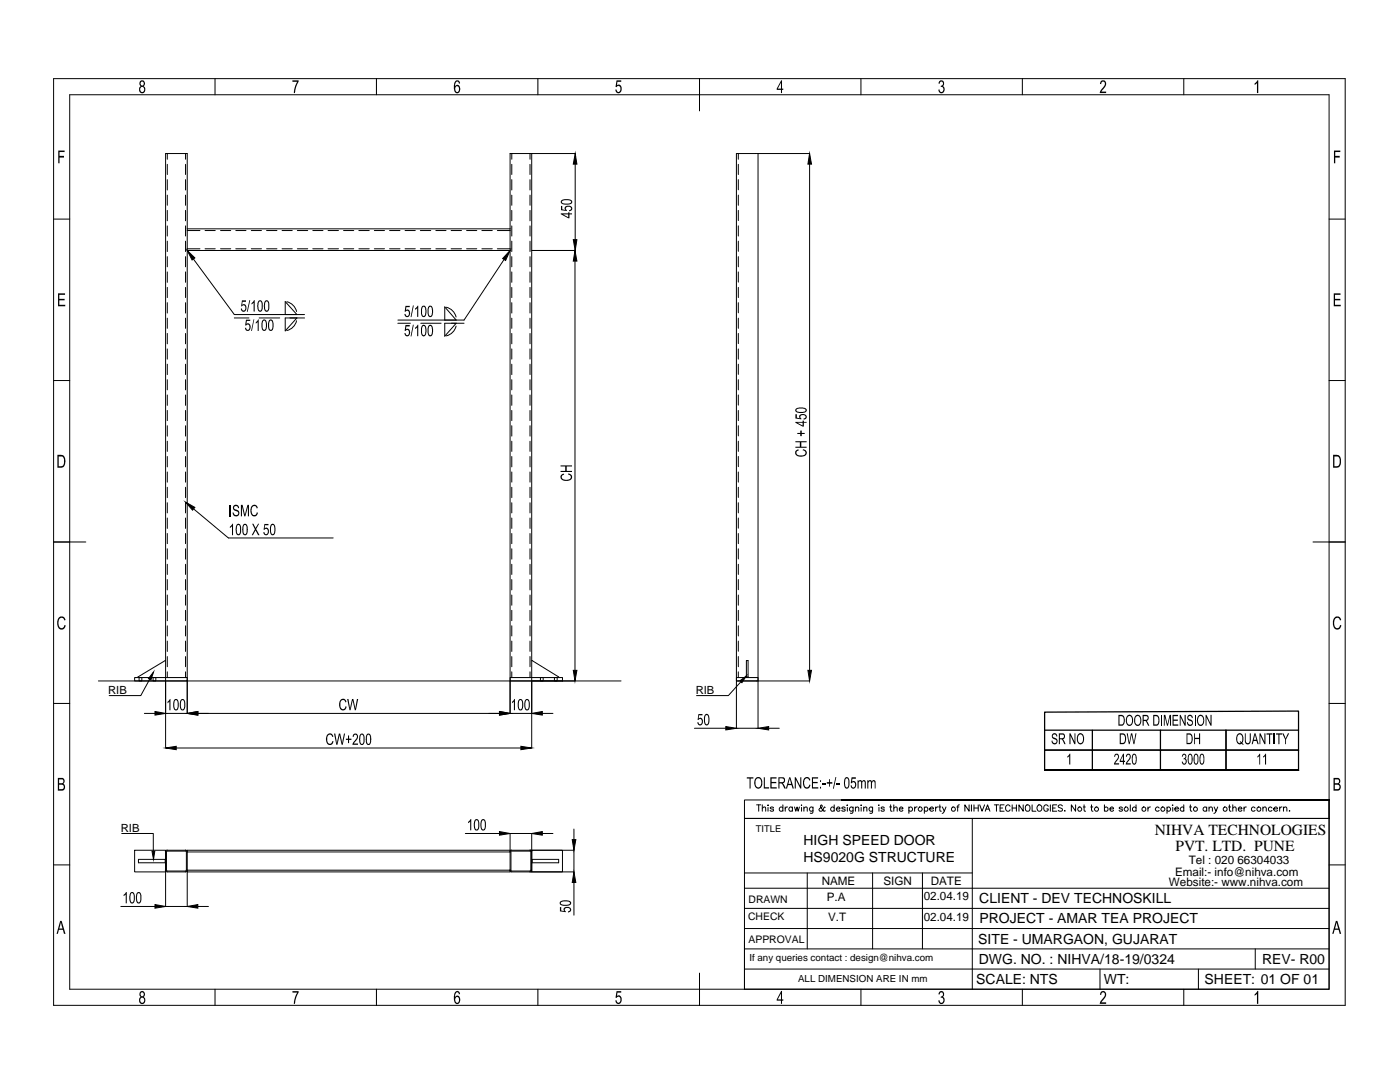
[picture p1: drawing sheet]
<svg xmlns="http://www.w3.org/2000/svg" width="279mm" height="216mm" viewBox="0 0 279 216" stroke-linecap="round" stroke-linejoin="round" font-family="sans-serif">
<!-- layer: 0 -->
<g fill="none" stroke="#000" stroke-width=".2">
<path d="M10.7 15.7h257.8v184.9h-257.8zM13.9 18.9h251.3v178.5h-251.3zM42.9 15.7v3.2M75.1 15.7v3.2M107.3 15.7v3.2M139.6 15.7v6.4M171.8 15.7v3.2M204 15.7v3.2M236.2 15.7v3.2M33.4 30.6v1.2M33.4 32.8v2M33.4 35.8v2.1"/>
<path d="M33.4 38.9v2.1M37 30.6v1.2M37 32.8v2M37 35.8v2.1M37 38.9v2.1M102.1 30.6v1.2M102.1 32.8v2M102.1 35.8v2.1M102.1 38.9v2.1M105.8 30.6v1.2M105.8 32.8v2M105.8 35.8v2.1"/>
<path d="M105.8 38.9v2.1M106.1 30.6v118.7M114.8 30.6h-13v111.8h4.3M114.8 32.8v15M147.3 30.6v1.2M147.3 32.8v2M147.3 35.8v2.1M147.3 38.9v2.1M151.3 30.6v114.7h-4.3v-114.7h14.6M161.6 32.8v101M10.7 43.7h3.2M33.4 42v2.1"/>
<path d="M33.4 45.1v2M33.4 48.1v2.1M33.4 51.2v2M33.4 54.3v2M33.4 57.3v2.1M37 42v2.1M37 45.1v2M37 48.1v2.1M37 51.2v2M37 54.3v2M37 57.3v2.1M37.4 49.6h2.5"/>
<path d="M37.4 50h64.4M37.4 46h2.5M37.4 45.7h64.4M38.6 51.7l8.2 11.1h14M40.9 49.6h2.1M40.9 46h2.1M44 49.6h2M44 46h2M47.1 49.6h2M47.1 46h2M50.2 49.6h2M50.2 46h2"/>
<path d="M53.2 49.6h2.1M53.2 46h2.1M56.3 49.6h2M56.3 46h2M59.3 49.6h2.1M59.3 46h2.1M62.4 49.6h2.1M62.4 46h2.1M65.5 49.6h2M65.5 46h2M68.6 49.6h2M68.6 46h2"/>
<path d="M71.6 49.6h2.1M71.6 46h2.1M74.7 49.6h2M74.7 46h2M77.8 49.6h2M77.8 46h2M80.8 49.6h2.1M80.8 46h2.1M83.9 49.6h2.1M83.9 46h2.1M87 49.6h2M87 46h2"/>
<path d="M90 49.6h2.1M90 46h2.1M93.1 49.6h2.1M93.1 46h2.1M96.2 49.6h2M96.2 46h2M99.3 49.6h2.5M99.3 46h2.5M100.6 51.8l-8 12.1h-13.2M102.1 42v2.1M102.1 45.1v2M102.1 48.1v2.1"/>
<path d="M102.1 51.2v2M102.1 54.3v2M102.1 57.3v2.1M105.8 42v2.1M105.8 45.1v2M105.8 48.1v2.1M105.8 51.2v2M105.8 54.3v2M105.8 57.3v2.1M106.2 50h8.6M114.8 52.1v81.7M147.3 42v2"/>
<path d="M147.3 45.1v2M147.3 48.1v2.1M147.3 51.2v2M147.3 54.3v2M147.3 57.3v2.1M265.2 43.7h3.3M10.7 75.9h3.2M33.4 60.4v2.1M33.4 63.5v2M33.4 66.5v2.1M33.4 69.6v2.1M33.4 72.7v2"/>
<path d="M33.4 75.8v2M33.4 78.8v2.1M37 60.4v2.1M37 63.5v2M37 66.5v2.1M37 69.6v2.1M37 72.7v2M37 75.8v2M37 78.8v2.1M46.8 63.4h2.9M51.7 63.4h4.1M56.9 62.8v-2.6l2.4 2.6"/>
<path d="M57.2 60.2a2.6 2.6 0 0 1 2 2M59.2 64a2.6 2.6 0 0 1-2 2M59.3 63.4l-2.4 2.6v-2.6h3.9M79.4 64.5h2.5M84 64.5h4M88.8 63.9v-2.7l2.2 2.7M89.1 61.3a2.6 2.6 0 0 1 1.9 2M91 65.1a2.6 2.6 0 0 1-1.9 1.9M91 64.5l-2.2 2.6v-2.6h3.8M102.1 60.4v2.1M102.1 63.5v2M102.1 66.5v2.1"/>
<path d="M102.1 69.6v2.1M102.1 72.7v2M102.1 75.8v2M102.1 78.8v2.1M105.8 60.4v2.1M105.8 63.5v2M105.8 66.5v2.1M105.8 69.6v2.1M105.8 72.7v2M105.8 75.8v2M105.8 78.8v2.1M147.3 60.4v2"/>
<path d="M147.3 63.5v2M147.3 66.5v2.1M147.3 69.6v2.1M147.3 72.7v2M147.3 75.8v2M147.3 78.8v2M265.2 75.9h3.3M33.4 81.9v2M33.4 84.9v2.1M33.4 88v2.1M33.4 91.1v2.1M33.4 94.2v2"/>
<path d="M33.4 97.2v2.1M37 81.9v2M37 84.9v2.1M37 88v2.1M37 91.1v2.1M37 94.2v2M37 97.2v2.1M102.1 81.9v2M102.1 84.9v2.1M102.1 88v2.1M102.1 91.1v2.1M102.1 94.2v2"/>
<path d="M102.1 97.2v2.1M105.8 81.9v2M105.8 84.9v2.1M105.8 88v2.1M105.8 91.1v2.1M105.8 94.2v2M105.8 97.2v2.1M147.3 81.9v2M147.3 84.9v2.1M147.3 88v2.1M147.3 91.1v2M147.3 94.2v2"/>
<path d="M147.3 97.2v2.1M10.7 108.1h6.4M33.4 100.3v2M33.4 103.4v2M33.4 106.5v2M33.4 109.5v2.1M33.4 112.6v2M33.4 115.6v2.1M33.4 118.7v2.1M37 100.3v2M37 103.4v2M37 106.5v2"/>
<path d="M37 109.5v2.1M37 112.6v2M37 115.6v2.1M37 118.7v2.1M38.6 101.5l7 5.8h20.9M102.1 100.3v2M102.1 103.4v2M102.1 106.5v2M102.1 109.5v2.1M102.1 112.6v2M102.1 115.6v2.1M102.1 118.7v2.1"/>
<path d="M105.8 100.3v2M105.8 103.4v2M105.8 106.5v2M105.8 109.5v2.1M105.8 112.6v2M105.8 115.6v2.1M105.8 118.7v2.1M147.3 100.3v2M147.3 103.4v2M147.3 106.5v2M147.3 109.5v2M147.3 112.6v2"/>
<path d="M147.3 115.6v2.1M147.3 118.7v2.1M262 108.1h6.5M19.6 135.9h104.3M26.9 135.2h10.5v.7h-10.5zM27.8 135.2h.5v.7h-.5zM29.9 135.5l-1.8 3.3h-6.3M30.6 135.2h.5v.7h-.5zM33 131.8l-5.5 3.3v.1M33.4 121.8v2.1M33.4 124.9v2M33.4 127.9v2.1"/>
<path d="M33.4 131v2M33.4 134.1v1.1M37 121.8v2.1M37 124.9v2M37 127.9v2.1M37 131v2M37 134.1v1.1M101.8 135.2h10.5v.7h-10.5zM102.1 121.8v2.1M102.1 124.9v2M102.1 127.9v2.1M102.1 131v2"/>
<path d="M102.1 134.1v1.1M105.8 121.8v2.1M105.8 124.9v2M105.8 127.9v2.1M105.8 131v2M105.8 134.1v1.1M106.1 131.8l5.4 3.3v.1M107.9 135.2h.5v.7h-.5zM110.6 135.2h.6v.7h-.6zM147 135.2h4.3v.7h-4.3zM147 135.9h14.6M147.3 121.8v2"/>
<path d="M147.3 124.9v2M147.3 127.9v2M147.3 131v2M147.3 134.1v1.1M147.9 136l-2.5 2.8h-6.4M149 135.2v-3.4h.3v3.4M149 135.1h.3M10.7 140.4h3.2M28.8 142.4h2.1M33 142.4h4.4v-111.8h-4.4v118.7M35.2 149.3h68.8M39.5 142.4h60.2"/>
<path d="M108.2 142.4h2.1M138.6 145.3h6.3M148.6 159.6h116.6v3.7h-116.6zM153.4 145.3h2.1M167.9 159.6h97.3zM231.8 142.6v2.2M238.5 142.6v2.2M265.2 159.6v37.8h-116.6v-9.7M265.2 140.4h3.3M10.7 172.6h3.2M24.3 166.3h6.3v3.6M26.9 169.7h6.1v4.3h-6.1z"/>
<path d="M33 171.5v.7M33 173.6l.2 .3 .2 .1h3.6l.4-.4h64.4M33 171.5h-5.4v.7h5.4M33.2 170v3.6M33.4 169.8l-.2 .2M33.4 169.8h3.6M37 169.8l.2 .2-.1 3.8h-3.7l-.2-.2M37.4 174h64.4v-7.7h4.3v7.3l-.3 .4M92.9 166.3h6.8M101.8 170l.3-.4 12.4 .1v4.3h-12.4l-.2-.1-.1-.3M101.8 169.7h-64.4v11.2h-4.4v-10.9l.4-.4 3.8 .1 .2 .3h64.4M102 170v3.6"/>
<path d="M102.1 169.8l-.2 .2M102.1 169.8h3.7M105.8 169.6l.3 .4M105.8 169.8l.1 .2v3.8h-3.8l-.2-.2M106.1 169.7h6.2v4.3h-6.2zM106.1 171.5h5.4v.7h-5.4M106.2 171.5v.7M108.2 166.3h2.1M114.5 165.4v2.1M114.5 176.1v6.5M148.6 177.2h116.6M148.6 174.2h45.4"/>
<path d="M151 160.6h.8M151.4 160.6v1.3M152.1 161.3l.3-.3 .4 .1v.8M152.1 160.6v1.3M153.3 160.6v.1zM153.3 161.1v.8M154.4 161.2a.37 .37 0 0 0-.4-.2 .37 .37 0 0 0-.3 .2l.7 .4-.1 .2-.2 .1-.4-.2M156.2 161.2a.4 .4 0 0 0-.6 0 .4 .4 0 0 0 0 .6 .4 .4 0 0 0 .6-.1M156.2 160.6v1.3M156.7 161v.9M157.2 161l-.3 .1-.2 .3M158.1 161.2a.4 .4 0 0 0-.5 0 .4 .4 0 0 0 0 .6 .4 .4 0 0 0 .5-.1"/>
<path d="M158.1 161v.9M158.6 161l.2 .9 .3-.9 .2 .9 .2-.9M160 160.6v.1zM160 161.1v.8M160.4 161.3l.4-.3 .3 .1v.8M160.4 161v.9M161.1 174.2v15.1M162.2 161v1.2h-.5M162.2 161.2a.4 .4 0 0 0-.5 0 .4 .4 0 0 0 0 .6 .4 .4 0 0 0 .5-.1M164.7 161.1l-.1-.1a1.23 1.23 0 0 1-.9 .9l-.3-.4 .7-.6-.2-.3-.2 .2 .1 .3 .6 .7 .3-.1M166.5 161.2a.4 .4 0 0 0-.6 0 .4 .4 0 0 0 0 .6 .4 .4 0 0 0 .6-.1M166.5 160.6v1.3"/>
<path d="M166.9 161.4h.7v-.1a.4 .4 0 0 0-.6-.1 .4 .4 0 0 0 0 .6 .4 .4 0 0 0 .6-.1M168.7 161.2a.37 .37 0 0 0-.4-.2 .37 .37 0 0 0-.3 .2l.7 .4-.3 .3-.4-.1v-.1M169.1 160.6v.1zM169.1 161.1v.8M170.3 161v1l-.2 .2h-.4M170.3 161.2a.4 .4 0 0 0-.6 0 .4 .4 0 0 0 0 .6 .4 .4 0 0 0 .6-.1M170.7 161.3l.3-.3 .3 .1 .1 .8M170.7 161v.9M171.9 160.6v.1zM171.9 161.1v.8M172.4 161.3l.3-.3 .3 .1v.8M172.4 161v.9"/>
<path d="M174.1 161v1.2h-.5M174.1 161.2a.4 .4 0 0 0-.5 0 .4 .4 0 0 0 0 .6 .4 .4 0 0 0 .5-.1M174.1 174.2v15.1M175.4 160.6v.1zM175.4 161.1v.8M176.5 161.2l-.2-.2-.5 .2 .6 .3v.3l-.3 .1-.3-.2M177.5 161h.5M177.7 160.6l.1 1.2 .2 .1M178.4 161.3l.3-.3 .3 .1 .1 .8M178.4 160.6v1.3M179.5 161.4h.7a.41 .41 0 0 0-.5-.3 .41 .41 0 0 0-.3 .5 .41 .41 0 0 0 .5 .3l.3-.2M181.4 161.2a.4 .4 0 0 1 .6 0 .4 .4 0 0 1 0 .6 .4 .4 0 0 1-.6-.1"/>
<path d="M181.4 161v1.3M182.5 161v.9M183 161l-.3 .1-.2 .3M184.1 174.2v15.1M184.5 161.2a.4 .4 0 0 1 .6 0 .4 .4 0 0 1 0 .6 .4 .4 0 0 1-.6-.1M184.5 161v1.3M185.5 161.4h.8a.41 .41 0 0 0-.5-.3 .41 .41 0 0 0-.3 .5 .41 .41 0 0 0 .5 .3l.3-.2M186.7 161v.9M187.2 161l-.3 .1-.2 .3M187.4 161h.4M187.6 160.6v1.2l.3 .1M188.1 161l.4 .9 .3-.9"/>
<path d="M188.5 161.9l-.5 .4M191 161h.4M191.5 160.6l-.4 .3v1M193.4 160.6v1.3l-.8-1.3v1.3M193.9 160.6v1.3M194 163.3v34.1M194.4 160.6v1.3M194.4 161.2h.8M195.2 160.6v1.3M195.5 160.6l.5 1.3 .5-1.3M196.6 161.9l.5-1.3 .5 1.3M196.8 161.4h.6"/>
<path d="M198.4 160.6h.9M198.9 160.6v1.3M199.6 161.2h.5M200.4 160.6h-.8v1.3h.8M201.6 160.9a.46 .46 0 0 0-.6-.3 .46 .46 0 0 0-.3 .5v.3a.46 .46 0 0 0 .4 .5 .46 .46 0 0 0 .5-.3M202 161.2h.8M202 160.6v1.3M202.8 160.6v1.3M204.2 160.6v1.3l-.8-1.3v1.3M204.7 160.8l.1-.1a.62 .62 0 0 1 .8 .4 .62 .62 0 0 1-.4 .8 .65 .65 0 0 1-.6-.4 .65 .65 0 0 1 .1-.7zM206 160.6v1.3h.7M207.1 160.8a.46 .46 0 0 1 .5-.2 .46 .46 0 0 1 .3 .5v.3a.49 .49 0 0 1-.5 .5 .49 .49 0 0 1-.4-.5z"/>
<path d="M209.2 160.9a.46 .46 0 0 0-.5-.3 .46 .46 0 0 0-.4 .5v.3a.45 .45 0 0 0 .5 .5 .45 .45 0 0 0 .4-.5h-.3M209.6 160.6v1.3M210.1 161.2h.5M210.9 160.6h-.8v1.3h.8M212 160.8a.47 .47 0 0 0-.4-.2 .47 .47 0 0 0-.4 .3l.8 .6v.2l-.3 .2-.5-.2M212.5 161.7v.2zM214.7 160.6v1.3l-.9-1.3v1.3M216.2 161h.4M216.4 160.6v1.2l.2 .1M217.7 161h.4M217.8 160.6v1l.1 .2 .2 .1M220.4 161.2a.4 .4 0 0 1 .6 0 .4 .4 0 0 1 0 .6 .4 .4 0 0 1-.6-.1"/>
<path d="M220.4 160.6v1.3M221.5 161.4h.7a.41 .41 0 0 0-.5-.3 .41 .41 0 0 0-.3 .5 .41 .41 0 0 0 .6 .3l.2-.2M224 161.2a.37 .37 0 0 0-.3-.2 .37 .37 0 0 0-.4 .2l.7 .4-.2 .3-.5-.2M225.6 160.6v1.3M226.7 161.2a.4 .4 0 0 0-.6 0 .4 .4 0 0 0 0 .6 .4 .4 0 0 0 .6-.1M226.7 160.6v1.3M229.1 161v.9M229.6 161l-.3 .1-.2 .3M231.3 161.2a.42 .42 0 0 0-.6 0 .42 .42 0 0 0 0 .6 .42 .42 0 0 0 .6-.1M232.9 161.2a.4 .4 0 0 1 .6 0 .4 .4 0 0 1 0 .6 .4 .4 0 0 1-.6-.1M232.9 161v1.3M234 160.6v.1z"/>
<path d="M234 161.1v.8M234.5 161.4h.7a.41 .41 0 0 0-.5-.3 .41 .41 0 0 0-.3 .5 .41 .41 0 0 0 .5 .3l.3-.2M236.2 161.2a.4 .4 0 0 0-.5 0 .4 .4 0 0 0 0 .6 .4 .4 0 0 0 .5-.1M236.2 160.6v1.3M237.4 161h.4M237.6 160.6v1v.2l.3 .1M240.8 161.2a.4 .4 0 0 0-.6 0 .4 .4 0 0 0 0 .6 .4 .4 0 0 0 .6-.1M240.8 161v.9M241.3 161.3l.3-.3 .3 .1 .1 .8M241.3 161v.9M242.3 161l.4 .9 .3-.9M242.7 161.9l-.4 .4"/>
<path d="M245.2 161h.4M245.3 160.6v1l.1 .2 .3 .1M246 161.3l.5-.3 .2 .3v.6M246 160.6v1.3M247.1 161.4h.7a.41 .41 0 0 0-.5-.3 .41 .41 0 0 0-.2 .5 .41 .41 0 0 0 .5 .3l.2-.2M248.3 161v.9M248.7 161l-.3 .1-.1 .3M250.5 161.2a.4 .4 0 0 0-.6 0 .4 .4 0 0 0 0 .6 .4 .4 0 0 0 .6-.1M252 161.3l.5-.3 .2 .3v.6M252 161v.9M253.9 161.2a.4 .4 0 0 0-.6 0 .4 .4 0 0 0 0 .6 .4 .4 0 0 0 .6-.1M254.2 161.4h.8a.41 .41 0 0 0-.5-.3 .41 .41 0 0 0-.3 .5 .41 .41 0 0 0 .5 .3l.3-.2"/>
<path d="M255.4 161v.9M255.8 161l-.2 .1-.2 .3M256.1 161.3l.3-.3 .3 .1 .1 .8M256.1 161v.9M257.4 161.7v.2zM265.2 172.6h3.3M265.2 163.3h-116.6v34.1M24.1 180.9h6.8M39.5 180.9h2.1M42.9 197.4v3.2M75.1 197.4v3.2M107.3 197.4v3.2"/>
<path d="M139.6 194.2v6.4M148.6 189.3h116.6M148.6 185.3h116.6M148.6 181.3h116.6M148.6 193.4h116.6M171.8 197.4v3.2M204 197.4v3.2M219.5 193.4v4M236.2 197.4v3.2M239.2 193.4v4M250.5 189.3v4.1"/>
<circle cx="183.6" cy="161.4" r=".42"/>
<circle cx="190.3" cy="161.4" r=".43"/>
<circle cx="215.5" cy="161.4" r=".42"/>
<circle cx="218.8" cy="161.4" r=".41"/>
<circle cx="224.8" cy="161.4" r=".42"/>
<circle cx="228.3" cy="161.4" r=".43"/>
<circle cx="232.1" cy="161.4" r=".42"/>
<circle cx="238.6" cy="161.4" r=".43"/>
<circle cx="244.5" cy="161.4" r=".43"/>
<circle cx="251.2" cy="161.4" r=".43"/>
</g>
<g fill="#000">
<path d="M58.4 16h1.2v.3l-.6 1.2-.1 1.1h-.3l.1-.7 .6-1.6h-.9zM123 16h1v.3h-.8l-.1 .7 .5-.1 .5 .5-.1 .7-.3 .5-.6-.1-.3-.6h.2l.1 .1a.41 .41 0 0 0 .6 .2 .41 .41 0 0 0 .1-.6v-.3l-.3-.2-.4 .3-.3-.1zM187.5 16.2l.1-.2h.4l.4 .5v.4l-.2 .3 .3 .3v.6l-.3 .5h-.5l-.3-.2-.1-.5h.2l.2 .4a.48 .48 0 0 0 .6-.4 .48 .48 0 0 0-.4-.6l-.2 .1 .1-.3 .4-.2v-.3a.33 .33 0 0 0-.4-.3 .33 .33 0 0 0-.3 .4h-.2zM219.7 16.2l.2-.2h.5l.3 .4v.6l-.9 1.3h1v.3h-1.3l.2-.7 .7-.7 .1-.4a.38 .38 0 0 0-.4-.5 .38 .38 0 0 0-.3 .5l-.3-.1zM250.9 16.1l.2-.1v2.6h-.2v-2l-.5 .4v-.4zM11.6 30h1.3v.3h-1v.8h.9v.3h-.9v1.2h-.3zM266.2 30h1.3v.3h-1v.8h.9v.3h-.9v1.2h-.3zM112 41.1h.2v.7l.6 .1-.1-.2 .1-.5 .3-.2 .7 .1 .4 .2v.5l-.2 .2-.4 .1v-.2h.2a.42 .42 0 0 0 0-.6 .42 .42 0 0 0-.6 0 .33 .33 0 0 0-.3 .3 .33 .33 0 0 0 .2 .3v.2l-1.1-.2zM11.6 58.5h1.4v.3h-1.2v.8h1.1v.3h-1.1v.9h1.2v.3h-1.4zM48.3 59.9h.8v.3h-.7l-.1 .6 .5-.1 .4 .5v.5l-.3 .4-.4 .1-.3-.1-.1-.5 .2-.1v.2a.37 .37 0 0 0 .6 .2 .37 .37 0 0 0 .1-.6 .35 .35 0 0 0-.3-.4 .35 .35 0 0 0-.4 .3l-.2-.1zM49.1 63.8h.8v.2h-.6l-.1 .7 .2-.2 .4 .1 .2 .5-.1 .6-.3 .3-.5-.1-.2-.5h.2v.1a.37 .37 0 0 0 .6 .2 .37 .37 0 0 0 .1-.5v-.1a.33 .33 0 0 0-.3-.4 .33 .33 0 0 0-.4 .3l-.2-.1zM49.8 59.9h.1l-.5 2.3h-.1z"/>
<path d="M50.6 63.7h.1l-.4 2.3h-.2zM50.7 59.9h.1v2.3h-.2v-1.8l-.4 .3v-.2zM51.5 63.7h.1v2.3h-.2v-1.8l-.4 .4v-.3zM80.9 61h.9v.3h-.7l-.1 .6 .4-.1 .4 .4v.7l-.4 .3a.55 .55 0 0 1-.7-.6h.2l.3 .5 .2-.1 .2-.2-.1-.7-.4-.1-.1 .2h-.2zM80.9 64.8h.9v.3h-.7l-.1 .6 .1-.1h.5l.3 .6-.2 .6-.3 .3-.6-.2-.1-.4 .2-.1a.38 .38 0 0 0 .5 .5 .38 .38 0 0 0 .2-.6l-.1-.4-.2-.1-.5 .2zM82.4 60.9h.2l-.5 2.4h-.2zM82.4 64.8h.2l-.5 2.3h-.2zM83.3 61h.2v2.2h-.2v-1.7l-.5 .3v-.3zM83.3 64.8h.2v2.3h-.2v-1.8l-.5 .3v-.2zM266.2 58.5h1.3v.3h-1.1v.8h1.1v.3h-1.1v.9h1.2v.3h-1.4zM111.9 94.9l.6-.4 .1 .2-.3 .1-.2 .4 .2 .4 .5 .1h.7l.4-.3v-.4l-.5-.3v-.2l.5 .1 .3 .6-.1 .3-.3 .3-1.2 .2-.6-.4-.2-.4zM111.9 92.9h2.3v.2h-1.1v.9h1.1v.2h-2.3v-.2h.9v-.9h-.9z"/>
<path d="M158.8 89.9l.5-.3 .1 .3h-.2a.53 .53 0 0 0-.2 .8 .53 .53 0 0 0 .8 .2l.6-.1 .3-.3v-.3l-.5-.3 .1-.3 .6 .3 .1 .6-.2 .4-.5 .2h-.7l-.6-.1-.2-.3-.1-.6zM158.7 82.7h.3v.6l.6 .2-.1-.4 .2-.4h.9l.4 .3v.3l-.2 .3-.4 .1-.1-.2h.2a.36 .36 0 0 0 .2-.5 .36 .36 0 0 0-.5-.2h-.2a.37 .37 0 0 0-.3 .3 .37 .37 0 0 0 .2 .4v.2l-1.2-.2zM159.1 86.4h.6v-.5h.3v.5h.6v.2h-.6v.4h-.3v-.4h-.6zM158.7 88h2.3v.3h-1.1v.8h1.1v.3h-2.3v-.3h.9v-.8h-.9zM46.6 100.9l.7-.2 .3 .2 .1 .5h-.2v-.2l-.3-.2a.39 .39 0 0 0-.5 .4 .39 .39 0 0 0 .6 .3l.4 .3 .1 .3-.3 .6-.4 .2-.3-.1-.4-.5v-.2h.2l.1 .3 .3 .2h.3l.2-.2a.47 .47 0 0 0-.5-.6l-.5-.5zM46.3 104.5h.2v2.3h-.2v-1.8l-.4 .4v-.3zM48.1 100.7h.3l.5 2 .5-2h.3v2.3h-.2v-1.9l-.5 1.9h-.2l-.5-1.9v1.9h-.2zM50.3 104.5h.3l.4 .9 .5-.9h.2l-.6 1.1 .7 1.2h-.3l-.5-1-.5 1h-.3l.7-1.2zM50.2 101l.3-.3h.5l.3 .3 .2 .4-.3 .1v-.2a.53 .53 0 0 0-.7-.3 .53 .53 0 0 0-.3 .8l.1 .6 .3 .4 .4-.1 .3-.5 .2 .1-.3 .6-.4 .2-.4-.1-.3-.5-.1-.9zM52.8 104.5h.8v.3h-.7l-.1 .6 .3-.1 .3 .1 .2 .2 .1 .7-.3 .5h-.3l-.5-.3v-.3h.2a.37 .37 0 0 0 .5 .3 .37 .37 0 0 0 .2-.5l-.3-.5-.6 .2zM11.7 123.3l.4-.3h.4l.4 .3 .2 .3-.3 .2-.2-.4-.3-.1-.3 .1-.3 .4v.8l.2 .6 .6 .1 .3-.3 .1-.3 .2 .1-.1 .4-.4 .4h-.6l-.5-.5-.1-1.2zM266.2 123.3l.4-.3h.5l.3 .2 .3 .5-.3 .1v-.2a.61 .61 0 0 0-.8-.2 .61 .61 0 0 0-.3 .7v.9l.4 .3h.5l.2-.6 .3 .1-.4 .7-.6 .1-.5-.4-.2-1.3z"/>
<path d="M33.9 139.5h.1v2.2h-.2v-1.7l-.4 .3v-.3zM65.4 146.5l.6-.2 .5 .5v.2l-.2 .1-.2-.5h-.4l-.3 .2-.1 .3v.8l.3 .5h.4l.3-.5h.3l-.3 .6-.3 .2-.5-.1-.4-.5v-.8zM66.7 146.4h.2l.4 1.9 .3-1.9h.3l.4 1.9 .4-1.9h.2l-.5 2.2h-.2l-.4-2-.5 2h-.2zM67.9 139.7l.4-.3h.4l.5 .6-.3 .1a.52 .52 0 0 0-.7-.4 .52 .52 0 0 0-.3 .7l.1 .7 .4 .4 .4-.2 .1-.4 .3 .1-.4 .7-.5 .1-.5-.4-.1-1.1zM69.5 146.8h.2v.6h.4v.2h-.4v.7h-.2v-.7h-.5v-.2h.5zM69.3 139.5h.2l.3 1.9 .5-1.9h.2l.4 1.9 .3-1.9h.3l-.5 2.2h-.2l-.4-2-.4 2h-.2zM70.6 146.5l.5-.1 .3 .3v.6l-.8 1.1h.8v.2h-1.1l.2-.5 .7-.9a.35 .35 0 0 0-.2-.6 .35 .35 0 0 0-.4 .5l-.2-.1zM102.6 139.5h.2v2.2h-.2v-1.7l-.4 .3v-.3zM139.4 142.5h.8v.2h-.7l-.1 .7 .4-.2 .4 .2 .1 .8-.4 .5-.3 .1-.4-.4v-.3l.2 .1a.38 .38 0 0 0 .5 .2 .38 .38 0 0 0 .2-.5l-.3-.4-.6 .2zM149 155.1h1.4v.2h-.6v2h-.2v-2h-.6zM152.4 155.1h.2v2h.9v.2h-1.1zM153.7 155.1h1.3v.2h-1v.7h.9v.3h-.9v.8h1v.2h-1.3z"/>
<path d="M158.6 155.1h.2l.9 1.7v-1.7h.2v2.2h-.2l-.9-1.7v1.7h-.2zM160.5 155.3l.4-.2h.4l.4 .3v.3l-.2 .1-.2-.5h-.4l-.4 .5v.6l.3 .6 .4 .1 .3-.6 .2 .1-.1 .5-.3 .2h-.5l-.5-.4v-1zM162 155.1h1.3v.2h-1.1v.7h1v.3h-1v.8h1.1v.2h-1.3zM164.2 156.4h.6v.3h-.6zM165.5 155.5h.1v.6h.5v.3h-.5v.6h-.1v-.6h-.5v-.3h.5zM166.7 155.1h.2l-.5 2.3h-.2zM167 156.4h.6v.3h-.6zM170 155.1h.8v.3h-.7l-.1 .6 .5-.1 .4 .5-.1 .5-.2 .4h-.6l-.3-.6h.3v.2a.38 .38 0 0 0 .6 .1 .38 .38 0 0 0 0-.6l-.2-.3-.6 .2zM171.1 155.7h.2v.2l.1-.1a.34 .34 0 0 1 .4-.1 .34 .34 0 0 1 .2 .2h.1a.4 .4 0 0 1 .5-.2 .4 .4 0 0 1 .2 .5v1.1h-.2v-1a.3 .3 0 0 0-.3-.4 .3 .3 0 0 0-.2 .5v.9h-.2v-1a.29 .29 0 0 0-.4-.4 .29 .29 0 0 0-.1 .5v.9h-.3zM173.1 155.7h.2v.2l.3-.2a.28 .28 0 0 1 .2 0 .28 .28 0 0 1 .2 .2l.3-.3 .4 .2v1.5h-.1v-1a.31 .31 0 0 0-.3-.4 .31 .31 0 0 0-.3 .5v.9h-.2v-1a.28 .28 0 0 0-.3-.4 .28 .28 0 0 0-.2 .4v1h-.2zM210 146.5l.3-.2 .5 .1 .2 .4-.2 .2a.37 .37 0 0 0-.4-.5 .37 .37 0 0 0-.3 .5 .37 .37 0 0 0 .5 .3l.4 .2 .1 .5-.3 .4-.5 .1-.3-.2-.2-.5h.2l.3 .4a.41 .41 0 0 0 .5-.3 .41 .41 0 0 0-.5-.4l-.4-.4zM213.4 146.3h.2l.8 1.7v-1.7h.2v2.2h-.2l-.8-1.7v1.7h-.2z"/>
<path d="M213.4 150.4h.2v2.2h-.2v-1.7l-.4 .3v-.3zM222.5 150.5l.5-.1 .3 .2v.8l-.7 .9h.7v.3h-1l.2-.6 .6-.8v-.3a.31 .31 0 0 0-.3-.3 .31 .31 0 0 0-.3 .4h-.1zM224.9 146.3h.2l.3 1.9 .3-1.9h.3l.3 1.9 .3-1.9h.2l-.4 2.2h-.2l-.4-1.9-.3 1.9h-.2zM224.8 150.6l.6-.2 .2 .3v.6l-.7 1h.8v.3h-1.1l.2-.5 .7-1a.32 .32 0 0 0-.3-.5 .32 .32 0 0 0-.3 .4h-.2zM232.3 142.6h.3l.4 1.9 .4-1.9h.3v2.2h-.2v-1.8l-.4 1.8h-.2l-.5-1.8v1.8h-.1zM234 142.6h1.1v.3h-.9v.7h.9v.2h-.9v.8h.9v.2h-1.1zM235.4 142.6h.2l.8 1.7v-1.7h.2v2.2h-.2l-.8-1.7v1.7h-.2zM236 150.6a.48 .48 0 0 1 .7 .1 .48 .48 0 0 1-.2 .7l.3 .3v.6a.47 .47 0 0 1-.6 .3 .47 .47 0 0 1-.3-.6h.1l.1 .1a.31 .31 0 0 0 .4 .2 .31 .31 0 0 0 .1-.4l-.1-.4h-.3v-.2l.3-.2a.28 .28 0 0 0-.1-.5 .28 .28 0 0 0-.3 .4l-.2-.1zM237.1 142.8l.2-.2h.4l.3 .3v.4h-.1l-.1-.3-.2-.1h-.3l-.2 .2a.51 .51 0 0 0 .6 .5l.4 .4-.1 .6-.3 .3-.5-.1-.2-.2-.1-.5h.2l.1 .4 .1 .1a.39 .39 0 0 0 .6-.3 .39 .39 0 0 0-.5-.5l-.4-.3zM238.3 146.3h.2v.9h.8v-.9h.2v2.2h-.2v-1h-.8v1h-.2zM240.6 142.6h.2l.8 1.7v-1.7h.2v2.2h-.2l-.8-1.7v1.7h-.2zM248.4 146.3h.2l.1 1.6a.36 .36 0 0 0 .3 .4 .36 .36 0 0 0 .4-.4v-1.6h.2v1.8l-.2 .3-.2 .1h-.5l-.2-.3z"/>
<path d="M251.4 146.3h.2l.7 1.7v-1.7h.2v2.2h-.2l-.8-1.7v1.7h-.1zM251.4 150.4h.1v2.2h-.2v-1.7l-.4 .3v-.3zM252.5 150.4h.2v2.2h-.2v-1.7l-.4 .3v-.3zM252.8 146.3h1.1v.3h-.4v1.9h-.2v-1.9h-.5zM254.7 146.3h1.1v.3h-.5v1.9h-.2v-1.9h-.4zM255.9 146.3h.2l.5 1 .4-1h.3l-.6 1.3v.9h-.2v-.9zM93.9 163.4h.2v2.3h-.3v-1.8l-.4 .4v-.3zM25.1 178h.2v2.2h-.2v-1.7l-.4 .3v-.3zM58.4 197.8h1.2v.3l-.6 1.3-.1 .9h-.3l.1-.7 .6-1.5h-.9zM111.7 181h.3v.7l.6 .1-.1-.5 .2-.3h.8l.3 .1 .2 .3-.1 .4-.4 .3h-.1v-.3a.38 .38 0 0 0 .3-.5 .38 .38 0 0 0-.6-.1 .35 .35 0 0 0-.4 .3 .35 .35 0 0 0 .2 .3v.2l-1.2-.2zM123 197.8h1v.3h-.8l-.1 .7 .2-.1a.81 .81 0 0 1 .7 1.2l-.4 .4h-.5l-.2-.3-.1-.4h.2l.3 .5 .3-.1 .2-.3v-.5l-.2-.3-.8 .2zM187.5 197.9l.4-.2 .5 .4v.5l-.2 .3 .2 .2 .1 .5-.3 .7h-.5l-.3-.2-.1-.5h.2l.2 .5h.3l.3-.6a.45 .45 0 0 0-.6-.4l.1-.3 .3-.1 .1-.2-.2-.5a.39 .39 0 0 0-.5 .4h-.2z"/>
<path d="M219.7 198l.5-.3 .5 .4v.7l-.9 1.2h1v.3h-1.3l.1-.5 .9-1.2a.4 .4 0 0 0-.3-.6 .4 .4 0 0 0-.4 .5h-.3zM250.9 197.7h.2v2.6h-.2v-2l-.5 .4v-.3z"/>
<path d="M28 16.2l.6-.1 .3 .5v.4a.22 .22 0 0 0-.2 .2 .22 .22 0 0 0 .2 .2l.1 .5-.1 .5-.3 .2h-.4l-.3-.2-.1-.3 .1-.7a.19 .19 0 0 0 .2-.2 .19 .19 0 0 0-.2-.2l-.1-.4zM28.2 16.3l-.1 .2v.3a.34 .34 0 0 0 .5 .1 .34 .34 0 0 0 0-.5zM28.2 17.3l-.2 .5 .1 .3a.47 .47 0 0 0 .7-.1 .47 .47 0 0 0-.4-.7z"/>
<path d="M90.8 16.3l.3-.3h.4l.3 .5v.2h-.2a.37 .37 0 0 0-.4-.4 .37 .37 0 0 0-.3 .5l-.1 .5 .3-.4h.3l.4 .5v.7l-.4 .5-.5-.1-.2-.4-.1-1.1zM91.1 17.2l-.2 .3v.4a.39 .39 0 0 0 .5 .4 .39 .39 0 0 0 .2-.5l-.1-.5z"/>
<path d="M155.9 16h.2v1.7h.2v.2h-.2v.7h-.2v-.7h-.9v-.2zM155.9 16.5l-.7 1.2h.7z"/>
<path d="M112 40l.6-.3h.9l.4 .2 .3 .2-.1 .5-.4 .2h-1.1l-.4-.1a.44 .44 0 0 1-.2-.7zM112.3 40.1a.4 .4 0 0 0 0 .4 .4 .4 0 0 0 .5 .1h.7a.33 .33 0 0 0 .5-.3 .33 .33 0 0 0-.5-.3l-.9-.1z"/>
<path d="M111.9 42.6h1.5v-.2h.3v.2h.5v.2h-.5v.7h-.3l-1.5-.8zM112.4 42.8l1 .5v-.5z"/>
<path d="M51.6 60l.2-.1a.8 .8 0 0 1 .6 1.1l-.1 1-.3 .2-.4-.1-.3-.9 .1-.7zM51.8 60.1l-.2 .4v1a.36 .36 0 0 0 .3 .5 .36 .36 0 0 0 .3-.6v-1l-.2-.3z"/>
<path d="M52.4 63.9l.5-.1 .3 .5v1.2l-.3 .5h-.4l-.3-.4v-1.1zM52.6 64l-.2 .5 .1 1.1a.34 .34 0 0 0 .4 .1 .34 .34 0 0 0 .2-.4l-.1-1.1-.1-.2z"/>
<path d="M52.8 60.1l.3-.2a.8 .8 0 0 1 .6 1.1l-.1 1-.3 .2-.4-.1-.3-.9zM53.1 60.1l-.2 .4v1.1a.3 .3 0 0 0 .3 .4 .3 .3 0 0 0 .3-.4v-1.2l-.2-.3z"/>
<path d="M53.7 63.9l.6-.1 .3 .5v1.2l-.4 .5h-.4l-.3-.4v-1.1zM53.9 64l-.2 .5 .1 1.1a.34 .34 0 0 0 .5 .1 .34 .34 0 0 0 .1-.4l-.1-1.1-.1-.2z"/>
<path d="M84.2 61.2l.5-.2 .4 .5v1.2l-.4 .6-.4-.1-.3-.6v-1zM84.4 61.3l-.2 .3 .1 1.1a.33 .33 0 0 0 .4 .3 .33 .33 0 0 0 .2-.5l-.1-1a.27 .27 0 0 0-.2-.3 .27 .27 0 0 0-.2 .1z"/>
<path d="M84.2 64.9l.3-.1 .3 .1 .3 .5v1.1l-.2 .5-.2 .1-.4-.1-.3-.6v-.9zM84.4 65.1l-.2 .4 .1 1.2a.26 .26 0 0 0 .3 .2 .26 .26 0 0 0 .2-.3l.1-1.1a.38 .38 0 0 0-.5-.4z"/>
<path d="M85.5 61.1l.6-.1 .3 .5v1.2l-.4 .6-.4-.1-.2-.4-.1-1.2zM85.7 61.3l-.2 .3 .1 1.1a.33 .33 0 0 0 .4 .3 .33 .33 0 0 0 .2-.5l-.1-1a.27 .27 0 0 0-.1-.3 .27 .27 0 0 0-.3 .1z"/>
<path d="M85.5 65l.5-.2 .2 .2 .2 .4v1.2l-.4 .5-.4-.1-.3-.6v-.9zM85.8 65.1l-.3 .4 .1 1.2a.26 .26 0 0 0 .3 .2 .26 .26 0 0 0 .2-.3l.1-1a.44 .44 0 0 0-.4-.5z"/>
<path d="M11.5 90.7l1 .1 .4 .4 .1 1.3-.4 .7-1.1 .1zM11.7 91.1v1.9h.7l.4-.6-.1-.9-.3-.4z"/>
<path d="M158.8 81.6l.7-.3h.8l.5 .2 .2 .4-.5 .5h-1l-.8-.3zM159 81.6v.1a.4 .4 0 0 0 .1 .4 .4 .4 0 0 0 .5 .1h.9a.35 .35 0 0 0 .2-.5 .35 .35 0 0 0-.5-.2z"/>
<path d="M158.7 84.2h1.5v-.3h.2v.3h.6v.2h-.6v.7h-.2l-1.5-.7zM159.2 84.4l1 .5v-.5z"/>
<path d="M266.1 90.7l1 .1 .4 .4 .1 1.3-.2 .6-.3 .2h-1zM266.3 91.1v1.9h.7l.4-.6-.1-.9-.3-.4z"/>
<path d="M47.3 104.6l.2-.1 .4 .1 .2 .5v1.3l-.5 .4-.3-.1-.2-.5v-1.1zM47.4 104.8l-.2 .7 .1 .7a.33 .33 0 0 0 .4 .3 .33 .33 0 0 0 .2-.5v-.9a.35 .35 0 0 0-.5-.3z"/>
<path d="M48.5 104.7l.5-.2 .3 .2 .1 .4v1.3l-.5 .4-.3-.1-.2-.5v-1.1zM48.7 104.8l-.2 .8 .1 .6a.33 .33 0 0 0 .5 .3 .33 .33 0 0 0 .1-.5v-.9a.35 .35 0 0 0-.5-.3z"/>
<path d="M54.1 104.6l.5-.1 .4 .8-.1 1-.1 .4-.3 .1-.5-.2-.1-.5v-.9zM54.2 104.9v1.5a.32 .32 0 0 0 .4 .1 .32 .32 0 0 0 .1-.5v-.9a.3 .3 0 0 0-.1-.3 .3 .3 0 0 0-.4 .1z"/>
<path d="M11.5 155.2h1l.4 .4v.4l-.3 .4 .3 .3 .1 .6-.4 .4-1.1 .1zM11.8 155.5v.8h.6l.2-.3a.36 .36 0 0 0 0-.4 .36 .36 0 0 0-.4-.1zM11.8 156.6v.9h.6l.3-.2-.1-.6z"/>
<path d="M34.7 139.7a.52 .52 0 0 1 .7-.2 .52 .52 0 0 1 .2 .7l-.1 1.3-.2 .3h-.3l-.3-.3-.1-.5zM35 139.7l-.2 .5v1a.33 .33 0 0 0 .4 .3 .33 .33 0 0 0 .2-.5v-1z"/>
<path d="M36.1 139.7l.1-.2a.74 .74 0 0 1 .8 1l-.1 1-.3 .3h-.3l-.3-.3-.1-.5zM36.4 139.7l-.3 .5v1.1a.34 .34 0 0 0 .5 .2 .34 .34 0 0 0 .2-.5l-.1-1.1z"/>
<path d="M71.9 146.5l.5-.1 .4 .6v1.1l-.4 .6-.4-.1-.3-.5v-.8zM72.1 146.6l-.2 .8 .1 .7a.33 .33 0 0 0 .4 .3 .33 .33 0 0 0 .1-.5v-1a.28 .28 0 0 0-.1-.3 .28 .28 0 0 0-.3 0z"/>
<path d="M73.2 146.5l.5-.1 .4 .6v1.1l-.4 .6-.4-.1-.3-.5v-1.1zM73.4 146.6l-.2 .4 .1 1.1a.33 .33 0 0 0 .4 .3 .33 .33 0 0 0 .2-.5l-.1-1a.28 .28 0 0 0-.1-.3 .28 .28 0 0 0-.3 0z"/>
<path d="M103.4 139.7a.52 .52 0 0 1 .7-.2 .52 .52 0 0 1 .3 .7l-.1 1.3-.3 .3h-.3l-.3-.3-.1-.5zM103.8 139.7l-.3 .5 .1 1a.33 .33 0 0 0 .4 .3 .33 .33 0 0 0 .2-.5v-1z"/>
<path d="M104.8 139.7l.2-.2a.74 .74 0 0 1 .7 1l-.1 1-.2 .3h-.4l-.2-.3-.2-.5zM105.1 139.7l-.3 .5 .1 1.1a.34 .34 0 0 0 .4 .2 .34 .34 0 0 0 .2-.5v-1.1z"/>
<path d="M140.7 142.6l.3-.2 .3 .1 .2 .5v1.4l-.4 .4-.3-.1-.3-.4v-1.2zM140.9 142.7l-.2 .5v1a.33 .33 0 0 0 .5 .3 .33 .33 0 0 0 .1-.5v-.8a.39 .39 0 0 0-.4-.5z"/>
<path d="M150.7 155.3l.4-.2h.4l.5 .5 .1 1.1-.5 .6h-.6l-.4-.5-.1-.8zM151.1 155.3l-.3 .6v.7l.3 .5h.3l.4-.4 .1-.7-.4-.7z"/>
<path d="M155.3 155.1h1.1l.2 .2 .1 .6-.5 .4 .2 .2 .4 .8h-.3l-.6-1h-.3v1h-.3zM155.6 155.3v.8h.5a.38 .38 0 0 0 .3-.4 .38 .38 0 0 0-.3-.4z"/>
<path d="M157.5 155.1h.2l.7 2.2h-.2l-.2-.6h-.7l-.2 .6h-.3zM157.6 155.3l-.3 1.1h.6z"/>
<path d="M163.6 155.7h.3v.3h-.3zM163.6 157h.3v.3h-.3z"/>
<path d="M168.6 155.2l.3-.1h.3l.3 .6v1.2l-.2 .4-.2 .1-.3-.1-.3-.5-.1-.9zM168.8 155.3l-.2 .7 .1 .7a.34 .34 0 0 0 .4 .4 .34 .34 0 0 0 .2-.5v-1.1l-.2-.2z"/>
<path d="M211.3 146.3h.9l.2 .2 .1 .6-.4 .4 .6 1h-.3l-.3-.8-.3-.2h-.3v1h-.2zM211.5 146.6v.7h.4a.36 .36 0 0 0 .4-.3 .36 .36 0 0 0-.3-.4z"/>
<path d="M215.1 146.5l.3-.2h.4l.5 .5v1.1l-.4 .6h-.5l-.4-.4-.1-1zM215.3 146.6l-.2 .5v.7l.2 .3a.45 .45 0 0 0 .5 .1 .45 .45 0 0 0 .3-.5l-.1-.9-.2-.3z"/>
<path d="M223.2 142.6h.7l.5 .4 .1 1-.1 .5-.4 .3h-.8zM223.4 142.9v1.7h.6l.3-.6-.1-.8-.2-.3z"/>
<path d="M223.5 146.3l.9 .1 .2 .4 .1 1.1-.1 .3-.4 .3h-.7zM223.7 146.6v1.6h.5l.3-.5v-.8l-.3-.3z"/>
<path d="M224.1 150.4h.2v1.4h.2v.2h-.2v.6h-.2v-.6h-.6zM224.1 150.8l-.5 1h.5z"/>
<path d="M224.9 142.8l.4-.2h.3l.5 .6v1.1l-.5 .6-.5-.1-.4-.6v-.7zM225.2 142.9l-.3 .5v.7l.2 .4 .5 .1 .3-.5v-.7l-.3-.5z"/>
<path d="M226 150.5l.5-.1 .4 .6-.1 1.1-.4 .5-.4-.2-.1-.5v-.9zM226.3 150.6l-.3 .6 .1 1a.27 .27 0 0 0 .4 .1 .27 .27 0 0 0 .1-.3v-1.1l-.1-.3z"/>
<path d="M226.6 142.8l.4-.2h.3l.4 .7v.9l-.5 .7-.4-.1-.4-.5-.1-.9zM226.9 142.9l-.3 .5v.7l.2 .4a.61 .61 0 0 0 .7-.2 .61 .61 0 0 0 .1-.6l-.2-.7-.3-.1z"/>
<path d="M228 142.6l1 .1 .3 .5-.2 .5a.24 .24 0 0 0-.2 .2 .24 .24 0 0 0 .2 .2l.3 .7h-.3l-.5-.9h-.4v.9h-.2zM228.2 142.9v.7h.6l.2-.2a.34 .34 0 0 0-.3-.5z"/>
<path d="M230.2 142.6l.8 .1 .3 .3 .1 1.1-.2 .5-.3 .2h-.7zM230.4 142.9v1.7h.5l.3-.5v-.8l-.2-.3z"/>
<path d="M236.8 146.3l.8 .1 .3 .4 .1 1.1-.2 .5-.3 .1h-.7zM237 146.6v1.6h.5l.3-.4v-.9l-.3-.3z"/>
<path d="M237.2 150.6l.1-.2h.4l.3 .5v1.1l-.2 .5-.2 .1-.3-.1-.2-.5-.1-.7zM237.3 150.7l-.1 .3 .1 1a.3 .3 0 0 0 .3 .4 .3 .3 0 0 0 .2-.4v-1a.33 .33 0 0 0-.5-.3z"/>
<path d="M238.4 150.4h.5l.3 .5v1.1l-.4 .6h-.3l-.3-.5v-.9zM238.6 150.6l-.2 .3v1.2a.28 .28 0 0 0 .4 .2 .28 .28 0 0 0 .2-.4v-1l-.2-.3z"/>
<path d="M239.1 142.9l.6-.3 .5 .5 .1 1-.2 .6-.3 .2-.5-.1-.3-.5-.1-.7zM239.3 142.9l-.2 .6v.7l.3 .4h.4l.3-.4v-.8l-.3-.5z"/>
<path d="M239.6 150.5l.5-.1 .3 .6-.1 1.2-.4 .4-.4-.2-.1-.5v-.8zM239.8 150.6l-.2 .7v.8a.24 .24 0 0 0 .3 .3 .24 .24 0 0 0 .2-.3v-1.2l-.1-.3z"/>
<path d="M247 146.5l.6-.2 .3 .2 .2 .6v.9a.25 .25 0 0 0-.2 .3 .25 .25 0 0 0 .3 .1l-.2 .2a.34 .34 0 0 0-.6-.1l-.4-.1-.3-.5v-.8zM247.2 146.6l-.2 .3-.1 .8 .3 .5 .4 .1-.1-.4 .3 .2 .1-.3v-.7l-.3-.5z"/>
<path d="M250.3 146.3h.3l.6 2.2h-.2l-.2-.6h-.6l-.2 .6h-.2zM250.5 146.5l-.3 1.1h.5z"/>
<path d="M266.1 155.2h1l.3 .3 .1 .5-.3 .4 .3 .3 .1 .6-.4 .4-1.1 .1zM266.4 155.5v.8h.6l.2-.2a.39 .39 0 0 0 0-.4 .39 .39 0 0 0-.4-.2zM266.4 156.6v.9h.5a.45 .45 0 0 0 .4-.5 .45 .45 0 0 0-.5-.4z"/>
<path d="M26.1 178.1l.5-.1 .3 .6v1.2l-.4 .5-.4-.1-.2-.4-.1-1zM26.3 178.2l-.3 .6 .1 .9a.34 .34 0 0 0 .4 .3 .34 .34 0 0 0 .2-.5v-1z"/>
<path d="M27.4 178.1l.5-.1 .3 .6v1.2l-.4 .5-.3-.1-.3-.5-.1-.9zM27.5 178.3l-.2 .5 .1 1a.29 .29 0 0 0 .4 .3 .29 .29 0 0 0 .2-.5v-1a.32 .32 0 0 0-.5-.3z"/>
<path d="M94.7 163.6l.5-.2 .4 .4 .1 1.2-.2 .6-.2 .1h-.4l-.3-.5v-1zM95 163.7l-.2 .6 .1 .9a.29 .29 0 0 0 .3 .3 .29 .29 0 0 0 .2-.4v-1a.38 .38 0 0 0-.4-.4z"/>
<path d="M96 163.6l.5-.2 .4 .5 .1 1.1-.2 .6-.2 .1h-.4l-.2-.4-.1-1zM96.3 163.7l-.2 .6 .1 1a.35 .35 0 0 0 .4 .1 .35 .35 0 0 0 .2-.4v-.9a.38 .38 0 0 0-.5-.4z"/>
<path d="M12 183.8h.3l.8 2.5h-.3l-.2-.8h-.8l-.3 .8h-.2zM12.1 184l-.3 1.3h.7z"/>
<path d="M28 197.9l.6-.1 .3 .3v.6l-.3 .2 .3 .2 .1 .5-.3 .7h-.5l-.4-.2v-.9a.29 .29 0 0 0 .3-.2 .29 .29 0 0 0-.2-.3l-.1-.3zM28.2 198l-.1 .4a.37 .37 0 0 0 .4 .3 .37 .37 0 0 0 .3-.3 .37 .37 0 0 0-.4-.4zM28.2 199.1l-.2 .4 .1 .4a.47 .47 0 0 0 .7-.1 .47 .47 0 0 0-.3-.7z"/>
<path d="M90.8 197.9l.4-.2 .4 .1 .2 .4-.2 .2a.37 .37 0 0 0-.4-.4 .37 .37 0 0 0-.3 .5l-.1 .5 .2-.3h.4l.4 .5v.8l-.4 .3-.5-.1-.3-.5v-1zM91.1 199l-.2 .2v.5a.4 .4 0 0 0 .5 .3 .4 .4 0 0 0 .2-.6 .39 .39 0 0 0-.5-.4z"/>
<path d="M111.7 179.9l.7-.3 1.3 .2a.55 .55 0 0 1 .2 .7 .55 .55 0 0 1-.7 .2l-1.3-.1-.2-.2zM112.1 179.9a.37 .37 0 0 0-.1 .5 .37 .37 0 0 0 .5 .1h1.1a.35 .35 0 0 0 .1-.5 .35 .35 0 0 0-.5-.1z"/>
<path d="M266.6 183.8h.3l.8 2.5h-.3l-.2-.8h-.9l-.2 .8h-.2zM266.7 184l-.3 1.3h.7z"/>
<path d="M155.9 197.7h.2v1.7h.2v.3h-.2v.6h-.2v-.6h-.9v-.3zM155.9 198.2l-.7 1.2h.7z"/>
</g>
<path d="M208.5 153.7h50.7M208.5 153.7v-11.6l50.7-.2v11.8h-50.7h50.7M208.5 149.7h50.7M208.5 145.7h50.7M218 145.7v8M231.6 145.7v8M244.7 145.7v8" fill="none" stroke="#000" stroke-width=".25"/>
<path d="M46 100.7v2.3M254.3 146.3v2.2" fill="none" stroke="#000" stroke-width=".21"/>
<g fill="#000" stroke="#000" stroke-width=".2">
<path d="M114.8 30.6l.3 2.2h-.7zM161.6 30.6l.4 2.2h-.8zM37.4 50l1.5 1.5-.6 .4zM101.8 50l-.9 2-.6-.4zM114.8 50l.3 2.1h-.7zM114.4 47.8h.7l-.3 2.2zM37 100.2l1.9 1-.5 .6zM30.6 134.1l-.5 1.6-.5-.3zM114.4 133.8h.7l-.3 2.1zM147.7 135.8l1.3-.9-.9 1.3zM161.2 133.8h.8l-.4 2.1zM30.9 142l2.1 .4-2.1 .3z"/>
<path d="M33 149.3l2.2-.4v.7zM37.4 142.4l2.1-.4v.7zM99.7 142l2.1 .4-2.1 .3zM104 148.9l2.1 .4-2.1 .3zM106.1 142.4l2.1-.4v.7zM144.9 145l2.1 .3-2.1 .4zM151.3 145.3l2.1-.3v.7zM30.3 169.9h.6l-.3 1.6zM99.7 165.9l2.1 .4-2.1 .4zM106.1 166.3l2.1-.4v.8zM114.2 167.5h.7l-.4 2.2zM114.5 174l.4 2.1h-.7z"/>
<path d="M30.9 180.5l2.1 .4-2.1 .3zM37.4 180.9l2.1-.4v.7z"/>
</g>
<g font-size="3.1">
<text x="230.4" y="166.6">NIHVA TECHNOLOGIES</text>
<text x="234.6" y="169.9">PVT. LTD. PUNE</text>
</g>
<g font-size="2.8">
<text x="160.3" y="168.6">HIGH SPEED DOOR</text>
<text x="160.3" y="172">HS9020G STRUCTURE</text>
<text x="195.4" y="180.2">CLIENT - DEV TECHNOSKILL</text>
<text x="195.5" y="184.3">PROJECT - AMAR TEA PROJECT</text>
<text x="195.2" y="188.3">SITE - UMARGAON, GUJARAT</text>
<text x="194.8" y="196.4">SCALE: NTS</text>
<text x="195.4" y="192.3">DWG. NO. : NIHVA/18-19/0324</text>
<text x="220.3" y="196.3">WT:</text>
<text x="240.4" y="196.4">SHEET: 01 OF 01</text>
<text x="251.9" y="192.3">REV- R00</text>
</g>
<g font-size="2.3">
<text x="237.3" y="172.5">Tel : 020 66304033</text>
<text x="164" y="176.6">NAME</text>
<text x="165" y="179.8">P.A</text>
<text x="176.3" y="176.6">SIGN</text>
<text x="184.3" y="179.6">02.04.19</text>
<text x="185.7" y="176.6">DATE</text>
<text x="233.3" y="176.8">Website:- www.nihva.com</text>
<text x="234.5" y="174.8">Email:- info@nihva.com</text>
<text x="165.3" y="183.8">V.T</text>
<text x="184.3" y="183.7">02.04.19</text>
</g>
<g font-size="2.2">
<text x="21.6" y="138.4">RIB</text>
<text x="138.8" y="138.4">RIB</text>
<text x="24.1" y="165.9">RIB</text>
</g>
<g font-size="2.1">
<text x="149.3" y="183.7">CHECK</text>
<text x="149.4" y="180.1">DRAWN</text>
<text x="149.4" y="188.2">APPROVAL</text>
</g>
<g font-size="1.9">
<text x="150.9" y="166.1">TITLE</text>
<text x="149.5" y="191.8">If any queries contact : design@nihva.com</text>
<text x="159.3" y="196">ALL DIMENSION ARE IN mm</text>
</g>
</svg>
